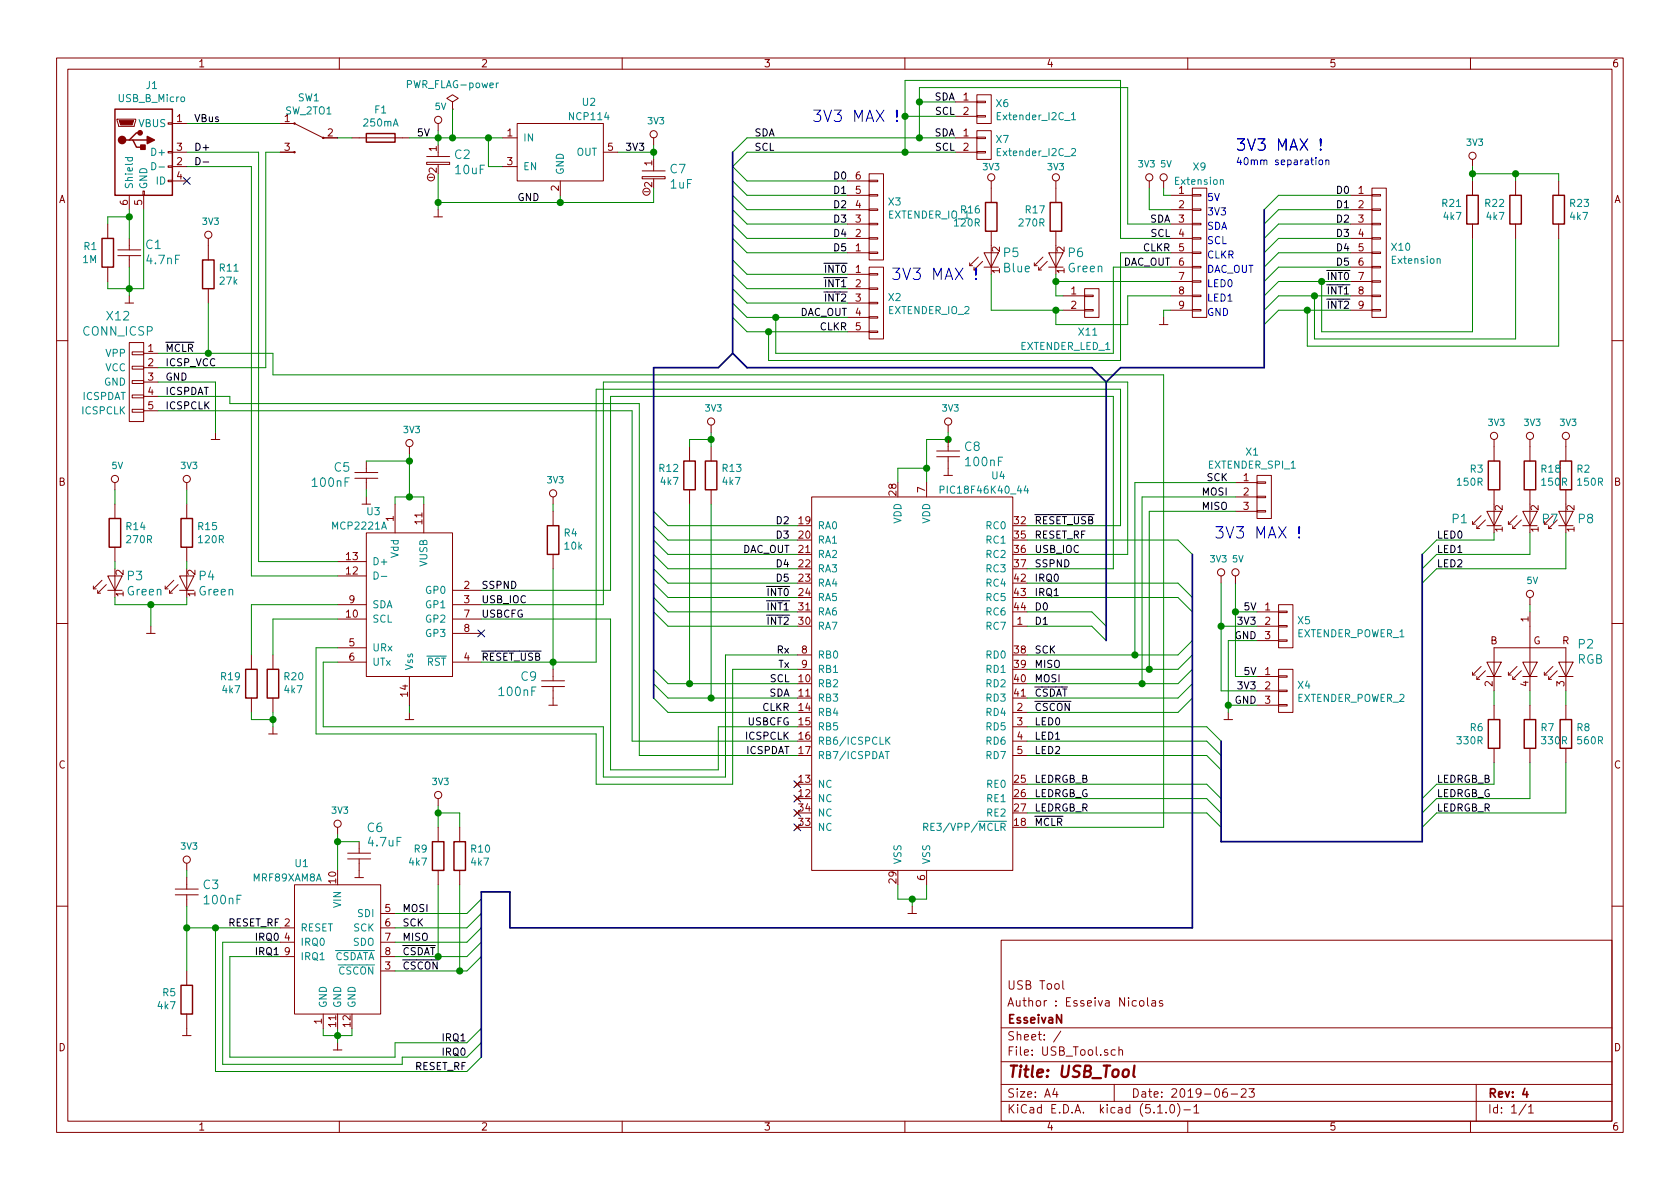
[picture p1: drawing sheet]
<svg xmlns="http://www.w3.org/2000/svg" width="297mm" height="210mm" viewBox="0 0 297 210" stroke-linecap="round" stroke-linejoin="round" font-family="sans-serif">
<g fill="none" stroke="#840000" stroke-width=".18">
<path d="M10 10.3h277v189.9h-277zM12 12.2h273v186.1h-273zM60 10.3v1.9M80 18l1-.6-1-.6-1 .6 1 .6v1.3M80 19.3h.1M110 10.3v1.9M160 10.3v1.9M168.9 18h3.8M172.7 17.9h1.5v.3h-1.5zM172.7 16.8h2.6v5h-2.6zM210 10.3v1.9M260 10.3v1.9"/>
<path d="M19 39.6v2.6M20.7 21.1h3.3v.2l-.3 1h-2.7zM22.9 34.5v2.6M25.3 33.8h.2v.7h-.2zM25.4 34.5v2.6M29.7 31.9h.8v.2h-.8zM29.7 29.3h.8v.3h-.8zM29.7 26.8h.8v.2h-.8zM29.7 21.7h.8v.3h-.8zM30.5 26.9h2.5M30.5 21.8h2.5M30.5 29.5h2.5"/>
<path d="M30.5 32h2.5M49.5 21.8h2.6l5 2.6h2.6M49.5 26.9h2.6M62.2 24.4h10.2M75.4 28.7h4.1v.4h-4.1zM75.4 27.7h4.1M75.8 31.4h.8M76.7 38.3h1.5M77.5 21.8v1.3M77.5 26.9v.8M77.5 37.1v1.2M88.9 24.4h2.5"/>
<path d="M88.9 29.5h2.5M91.4 21.8h15.3v10.2h-15.3zM99.1 32v2.5M106.7 26.9h2.5M113.5 31.2h4.1v.4h-4.1zM113.5 30.2h4.1M113.9 33.9h.8M115.6 24.4v1.2M115.6 29.5v.7M149.9 34.5h3.8M149.9 37.1h3.8M149.9 39.6h3.8"/>
<path d="M149.9 32h3.8M153.7 31.9h1.5v.2h-1.5zM153.7 34.4h1.5v.3h-1.5zM153.7 37h1.5v.2h-1.5zM153.7 39.5h1.5v.2h-1.5zM153.7 30.7h2.5v15.3h-2.5zM168.9 20.6h3.8M168.9 24.4h3.8M168.9 26.9h3.8M172.7 20.4h1.5v.3h-1.5zM172.7 26.8h1.5v.2h-1.5zM172.7 24.3h1.5v.2h-1.5z"/>
<path d="M172.7 23.1h2.6v5.1h-2.6zM175.3 32v3.8M186.7 32v3.8M203.2 32v1.3M205.7 32v1.3M207 34.5h3.8M207 37.1h3.8M207 39.6h3.8M210.8 33.3h2.6v22.8h-2.6zM210.8 39.5h1.5v.2h-1.5zM210.8 37h1.5v.2h-1.5zM210.8 34.4h1.5v.3h-1.5z"/>
<path d="M238.8 34.5h3.8M238.8 37.1h3.8M238.8 39.6h3.8M242.6 33.3h2.5v22.8h-2.5zM242.6 39.5h1.5v.2h-1.5zM242.6 37h1.5v.2h-1.5zM242.6 34.4h1.5v.3h-1.5zM260.3 28.2v1.3M260.3 32v2.5M260.3 39.6v2.6M268 32v2.5M268 39.6v2.6"/>
<path d="M275.6 32v2.5M275.6 39.6v2.6M19 47.2v2.6M20.8 45.2h4.1M20.8 44.2h4.1M22.1 53.6h1.5M22.9 42.2v2M22.9 45.2v2M22.9 52.3v1.3M36.8 42.2v3.8M36.8 51v2.6M149.9 53.6h3.8"/>
<path d="M149.9 48.5h3.8M149.9 51h3.8M149.9 56.1h3.8M149.9 58.7h3.8M149.9 42.2h3.8M149.9 44.7h3.8M153.7 58.5h1.5v.3h-1.5zM153.7 56h1.5v.3h-1.5zM153.7 53.5h1.5v.2h-1.5zM153.7 50.9h1.5v.3h-1.5zM153.7 48.4h1.5v.2h-1.5zM153.7 47.2h2.5v12.7h-2.5z"/>
<path d="M153.7 42h1.5v.3h-1.5zM153.7 44.6h1.5v.2h-1.5zM171.4 46.5v.5h.6M172.2 47.2v.5h.5M173 45.5l-1.6 1.5M173.7 46.2l-1.5 1.5M174 44.7h2.5l-1.2 2.5zM174 47.2h2.5M175.3 40.9v2.5M175.3 44.7v2.5M182.9 46.5v.5h.5M183.6 47.2v.5h.5"/>
<path d="M184.4 45.5l-1.5 1.5M185.2 46.2l-1.6 1.5M185.4 44.7h2.6l-1.3 2.5zM185.4 47.2h2.6M186.7 40.9v2.5M186.7 44.7v2.5M188 52.3h3.8M188 54.9h3.8M191.8 54.7h1.5v.3h-1.5zM191.8 52.2h1.5v.2h-1.5zM191.8 51h2.5v5.1h-2.5zM205 57.4h1.5"/>
<path d="M205.7 56.1v1.3M207 42.2h3.8M207 44.7h3.8M207 47.2h3.8M207 49.8h3.8M207 52.3h3.8M207 54.9h3.8M210.8 54.7h1.5v.3h-1.5zM210.8 52.2h1.5v.2h-1.5zM210.8 49.7h1.5v.2h-1.5zM210.8 47.1h1.5v.3h-1.5zM210.8 44.6h1.5v.2h-1.5z"/>
<path d="M210.8 42h1.5v.3h-1.5zM238.8 42.2h3.8M238.8 44.7h3.8M238.8 47.2h3.8M238.8 49.8h3.8M238.8 52.3h3.8M238.8 54.9h3.8M242.6 54.7h1.5v.3h-1.5zM242.6 52.2h1.5v.2h-1.5zM242.6 49.7h1.5v.2h-1.5zM242.6 47.1h1.5v.3h-1.5zM242.6 44.6h1.5v.2h-1.5z"/>
<path d="M242.6 42h1.5v.3h-1.5zM10 60.2h2M22.9 60.6h2.5v13.9h-2.5zM23.4 72.4h2v.5h-2zM23.4 69.8h2v.6h-2zM23.4 67.3h2v.5h-2zM23.4 64.8h2v.5h-2zM23.4 62.2h2v.5h-2zM25.4 62.5h2.5M25.4 65h2.5M25.4 67.6h2.5M25.4 70.1h2.5"/>
<path d="M25.4 72.6h2.5M37.3 77.7h1.6M38.1 76.4v1.3M72.4 79v1.3M121.9 79v2.5M125.7 75.2v1.2M125.7 79v2.5M165.6 79.8h4.1M167.6 75.2v1.2M167.6 77.7v2.1M264.2 77.7v3.8M270.5 77.7v3.8"/>
<path d="M276.9 77.7v3.8M285 60.2h2M20.3 85.3v1.3M20.3 89.1v2.6M20.3 96.8v2.5M33 85.3v1.3M33 89.1v2.6M33 96.8v2.5M59.7 99.3h5.1M62.7 84.6h4.1M62.7 83.6h4.1M64 89.1h1.5"/>
<path d="M64.8 94.2h15.2v25.4h-15.2zM64.8 81.5v2.1M64.8 84.6v2M64.8 87.9v1.2M69.8 89.1v5.1M74.9 89.1v5.1M97.8 87.9v1.2M97.8 90.4v2.6M97.8 98v2.6M121.9 86.6v2.5M125.7 86.6v2.5M143.5 87.9h35.6v66h-35.6z"/>
<path d="M163.8 85.3v2.6M165.6 80.8h4.1M166.9 84.1h1.5M167.6 80.8v3.3M218.4 85.3h3.8M218.4 87.9h3.8M218.4 90.4h3.8M222.2 90.3h1.6v.2h-1.6zM222.2 87.8h1.6v.2h-1.6zM222.2 85.2h1.6v.3h-1.6zM222.2 84.1h2.6v7.6h-2.6zM260.3 92.2v.5h.6"/>
<path d="M261.1 93v.5h.5M261.9 91.2l-1.6 1.5M262.6 91.9l-1.5 1.6M262.9 90.4h2.5l-1.2 2.6zM262.9 93h2.5M264.2 86.6v2.5M264.2 90.4v2.6M266.7 92.2v.5h.5M267.5 93v.5h.5M268.2 91.2l-1.5 1.5M269 91.9l-1.5 1.6M269.2 90.4h2.6l-1.3 2.6z"/>
<path d="M269.2 93h2.6M270.5 86.6v2.5M270.5 90.4v2.6M273.8 93v.5h.5M275.3 91.9l-1.5 1.6M275.6 90.4h2.5l-1.2 2.6zM275.6 93h2.5M276.9 86.6v2.5M276.9 90.4v2.6M10 110.3h2M16.5 103.6v.5h.5M17.3 104.4v.5h.5"/>
<path d="M18 102.6l-1.5 1.5M18.8 103.4l-1.5 1.5M19 101.8h2.6l-1.3 2.6zM19 104.4h2.6M20.3 101.8v2.6M25.9 112h1.5M26.7 110.7v1.3M29.2 103.6v.5h.5M30 104.4v.5h.5M30.7 102.6l-1.5 1.5M31.5 103.4l-1.5 1.5M31.7 101.8h2.6l-1.3 2.6z"/>
<path d="M31.7 104.4h2.6M33 101.8v2.6M44.4 115.8v2.6M48.3 115.8v2.6M59.7 114.5h5.1M59.7 109.5h5.1M59.7 101.8h5.1M59.7 106.9h5.1M59.7 117.1h5.1M72.4 119.6v5.1M80 104.4h5.1M80 112h5.1"/>
<path d="M80 109.5h5.1M80 106.9h5.1M80 117.1h5.1M97.8 118.4v2M141 115.8h2.5M141 118.4h2.5M179.1 110.7h2.5M215.9 101.8v1.3M218.4 101.8v1.3M222.2 119.6h3.9M222.2 108.2h3.9M222.2 110.7h3.9"/>
<path d="M222.2 113.3h3.9M226.1 113.2h1.5v.2h-1.5zM226.1 110.6h1.5v.3h-1.5zM226.1 108.1h1.5v.2h-1.5zM226.1 106.9h2.5v7.6h-2.5zM226.1 119.5h1.5v.3h-1.5zM226.1 118.4h2.5v7.6h-2.5zM260.3 118.9v.5h.6M261.1 119.6v.5h.5M261.9 117.9l-1.6 1.5M262.6 118.6l-1.5 1.5M262.9 117.1h2.5l-1.2 2.5z"/>
<path d="M262.9 119.6h2.5M266.7 118.9v.5h.5M267.5 119.6v.5h.5M268.2 117.9l-1.5 1.5M269 118.6l-1.5 1.5M269.2 117.1h2.6l-1.3 2.5zM269.2 119.6h2.6M270.5 105.7v1.2M270.5 108.2v14M273 118.9v.5h.6M273.8 119.6v.5h.5M274.6 117.9l-1.6 1.5"/>
<path d="M275.3 118.6l-1.5 1.5M275.6 117.1h2.5l-1.2 2.5zM275.6 119.6h2.5M285 110.3h2M44.4 123.4v2.6M47.5 129.8h1.5M48.3 123.4v2.6M48.3 128.5v1.3M71.6 127.2h1.6M72.4 126v1.2M95.8 120.4h4M95.8 121.4h4"/>
<path d="M97 124.7h1.6M97.8 121.4v3.3M140.6 138.3l.8 .8M141.4 138.3l-.8 .8M179.1 126h2.5M179.1 128.5h2.5M179.1 131.1h2.5M179.1 133.6h2.5M216.4 127.2h1.5M217.2 126v1.2M222.2 122.2h3.9M222.2 124.7h3.9"/>
<path d="M226.1 124.6h1.5v.2h-1.5zM226.1 122h1.5v.3h-1.5zM264.2 122.2v-7.7h12.7v7.7M264.2 124.7v2.5M264.2 132.3v2.6M270.5 124.7v2.5M270.5 132.3v2.6M276.9 124.7v2.5M276.9 132.3v2.6M31 157.2h4.1M31 158.2h4.1M33 152.6v1.3"/>
<path d="M33 155.2v2M33 158.2v2.1M52.1 156.5h15.2v22.8h-15.2zM59.7 146.3v1.3M61.5 150.9h4M61.5 151.9h4M62.7 155.2h1.6M63.5 148.8v2.1M63.5 151.9v3.3M77.5 141.2v1.3M77.5 146.3v2.5M77.5 153.9v2.6"/>
<path d="M81.3 146.3v2.5M81.3 153.9v2.6M140.6 140.8l.8 .8M140.6 145.9l.8 .8M140.6 143.4l.8 .7M141.4 140.8l-.8 .8M141.4 145.9l-.8 .8M141.4 143.4l-.8 .7M163.8 153.9v2.6M10 160.2h2M33 171.7v2.5M33 179.3v3.8"/>
<path d="M49.5 164.1h2.6M49.5 166.6h2.6M49.5 169.2h2.6M57.1 179.3v2.6M67.3 161.5h2.5M67.3 164.1h2.5M67.3 171.7h2.5M67.3 166.6h2.5M67.3 169.2h2.5M160.5 161.5h1.6M161.3 160.3v1.2M177 166.3h108v32h-108z"/>
<path d="M187.9 173.4v1.3l.2 .2M201.5 177.1l.3-.2 .4 .2v.7l-.2 .1-.5-.1zM202.9 176.4v1.3l.2 .2M203.7 177h.6v.9M204.3 177.3l-.5 .1-.2 .2 .2 .3 .5-.1M205.5 177l-.3-.1-.2 .2 .1 .3 .4 .1v.3h-.5M285 160.2h2M32.3 183.1h1.5M58.9 185.7h1.6M59.7 184.4v1.3M60 198.3v1.9M110 198.3v1.9"/>
<path d="M160 198.3v1.9M177 194.8h108M177 191.8h108M177 187.8h108M177 181.8h108M186.5 192.5l-.4 1h1M186.8 193v1M187.6 182.3l-1.3 2M197 191.8v3M197.2 185.7l-.4-.1-.3 .3v.6l.3 .1 .4-.1M197.8 185.7l.2-.1 .4 .1 .1 .9M197.8 185.1v1.5"/>
<path d="M204.7 196.8h.8M206.2 196.7v.1M207 195.4l.3-.1a.94 .94 0 0 1 0 1.5 .82 .82 0 0 1-.3-1.4zM208.2 195.1a1.71 1.71 0 0 1 0 2.3M209.3 196.3h1.2M210 198.3v1.9M211.1 195.8l.4-.5v1.5M211.1 196.8h.9M216.9 192.5a.62 .62 0 0 0-.7 .7l.1 .7 .2 .1 .5-.1v-.5l-.1-.2-.4-.1-.3 .3M217.7 193.5h1.1M219.5 192.7l.2-.2h.3l.3 .2v.3v.2l-.9 .8h.9M220.8 192.5h1l-.5 .6 .4 .1v.7l-.2 .1-.7-.1"/>
<path d="M260 198.3v1.9M261 191.8v6.5M269.8 195.2l-1.2 2M270.3 195.8l.4-.5v1.5M270.3 196.8h.8"/>
<circle cx="76.2" cy="31.4" r=".63"/>
<circle cx="77.5" cy="21.2" r=".63"/>
<circle cx="114.3" cy="33.9" r=".63"/>
<circle cx="115.6" cy="23.7" r=".63"/>
<circle cx="175.3" cy="31.4" r=".63"/>
<circle cx="186.7" cy="31.4" r=".63"/>
<circle cx="203.2" cy="31.4" r=".63"/>
<circle cx="205.7" cy="31.4" r=".63"/>
<circle cx="260.3" cy="27.6" r=".63"/>
<circle cx="36.8" cy="41.5" r=".63"/>
<circle cx="72.4" cy="78.4" r=".63"/>
<circle cx="125.7" cy="74.5" r=".63"/>
<circle cx="167.6" cy="74.5" r=".63"/>
<circle cx="264.2" cy="77.1" r=".63"/>
<circle cx="270.5" cy="77.1" r=".63"/>
<circle cx="276.9" cy="77.1" r=".63"/>
<circle cx="20.3" cy="84.7" r=".63"/>
<circle cx="33" cy="84.7" r=".63"/>
<circle cx="97.8" cy="87.2" r=".63"/>
<circle cx="215.9" cy="101.2" r=".63"/>
<circle cx="218.4" cy="101.2" r=".63"/>
<circle cx="270.5" cy="105" r=".63"/>
<circle cx="33" cy="152" r=".63"/>
<circle cx="59.7" cy="145.7" r=".63"/>
<circle cx="77.5" cy="140.6" r=".63"/>
</g>
<path d="M269.6 192.5l-.4 1h1M270 193v1" fill="none" stroke="#840000" stroke-width=".3"/>
<path d="M200.6 188.4l-.2 1.8 .2 .2" fill="none" stroke="#840000" stroke-width=".41"/>
<path d="M32.4 31.4l1.2 1.2M33.6 31.4l-1.2 1.2M84.5 111.4l1.2 1.2M85.7 111.4l-1.2 1.2M140.4 138.1l1.2 1.2M141.6 138.1l-1.2 1.2M140.4 143.1l1.2 1.3M140.4 145.7l1.2 1.2M140.4 140.6l1.2 1.2M141.6 143.1l-1.2 1.3M141.6 145.7l-1.2 1.2M141.6 140.6l-1.2 1.2" fill="none" stroke="#000084" stroke-width=".18"/>
<g fill="none" stroke="#840000" stroke-width=".25">
<path d="M20.3 19.3h10.2v15.2h-10.2zM22.9 24.8h.6l.6 1.2h1.3M23.5 24.8h2.5M24.8 23.5h-.7l-1.2 1.3h-.7M64.8 23.6h5v1.5h-5zM174.2 35.8h2.1v5.1h-2.1zM185.7 35.8h2v5.1h-2zM259.3 34.5h2.1v5.1h-2.1zM267 34.5h2v5.1h-2zM274.6 34.5h2v5.1h-2zM18 42.2h2.1v5h-2.1zM35.8 46h2v5h-2z"/>
<path d="M19.3 91.7h2v5.1h-2zM32 91.7h2v5.1h-2zM96.8 93h2v5h-2zM120.9 81.5h2v5.1h-2zM124.7 81.5h2v5.1h-2zM263.1 81.5h2.1v5.1h-2.1zM269.5 81.5h2v5.1h-2zM275.8 81.5h2.1v5.1h-2.1zM43.4 118.4h2.1v5h-2.1zM47.2 118.4h2.1v5h-2.1zM263.1 127.2h2.1v5.1h-2.1zM269.5 127.2h2v5.1h-2z"/>
<path d="M275.8 127.2h2.1v5.1h-2.1zM76.5 148.8h2v5.1h-2zM80.3 148.8h2v5.1h-2zM32 174.2h2v5.1h-2z"/>
</g>
<path d="M34.6 27.9a.64 .64 0 0 1 .8 .6 .64 .64 0 0 1-.8 .6zM35.9 28.6h1" fill="none" stroke="#000" stroke-width=".18"/>
<g fill="none" stroke="#008400" stroke-width=".18">
<path d="M80 19.3v5.1M162.6 18h6.3M22.9 38.3h-3.9v1.3M22.9 37.1v5.1M25.4 37.1v13.9h-6.4v-1.2M33 29.5h11.4v72.3h15.3M33 26.9h12.7v72.4h14M33 21.8h16.5M49.5 26.9h-2.5v38.1h-19.1M59.7 24.4h2.5M72.4 24.4h16.5M77.5 23.1v2.5"/>
<path d="M77.5 30.7v6.4M86.4 24.4v5.1h2.5M99.1 34.5v1.3M109.2 26.9h6.4M115.6 25.6v2.6M115.6 33.3v2.5h-38.1M129.5 39.6l2.6 2.6h17.8M129.5 32l2.6 2.5h17.8M129.5 34.5l2.6 2.6h17.8M129.5 37.1l2.6 2.5h17.8M160 26.9v-12.7h38.1v28h8.9M160 20.6h8.9"/>
<path d="M162.6 24.4v-8.9h36.8v24.1h7.6M168.9 24.4h-36.8l-2.6 2.5M168.9 26.9h-36.8l-2.6 2.6 2.6 2.5h17.8M203.2 33.3v3.8h3.8M205.7 33.3v1.2h1.3M238.8 34.5h-12.7l-2.6 2.6M238.8 37.1h-12.7l-2.6 2.5M238.8 39.6h-12.7l-2.6 2.6M260.3 29.5v2.5M260.3 30.7h15.3v1.3M268 30.7v1.3M22.9 47.2v5.1"/>
<path d="M36.8 53.6v8.9M129.5 48.5l2.6 2.5h17.8M129.5 56.1l2.6 2.6h17.8M129.5 53.6l2.6 2.5h17.8M129.5 51l2.6 2.6h17.8M129.5 46l2.6 2.5h17.8M129.5 42.2l2.6 2.5h17.8M175.3 48.5v6.4h12.7M186.7 49.8h20.3M186.7 48.5v3.8h1.3M207 54.9h-1.3v1.2M207 52.3h-7.6v5.1h-12.7v-2.5"/>
<path d="M207 44.7h-8.9v19h-62.2v-5M207 47.2h-10.2v15.3h-59.6v-6.4M238.8 42.2h-12.7l-2.6 2.5M238.8 44.7h-12.7l-2.6 2.5M238.8 47.2h-12.7l-2.6 2.6M238.8 49.8h-12.7l-2.6 2.5M238.8 52.3h-12.7l-2.6 2.6M238.8 54.9h-12.7l-2.6 2.5M260.3 42.2v16.5h-26.6v-8.9M268 42.2v17.7h-35.6v-7.6M275.6 42.2v19h-44.5v-6.3M27.9 67.6h10.2v8.8"/>
<path d="M27.9 62.5h20.4v3.8h157.4v80h-24.1M27.9 70.1h12.7v1.3h72.4v62.2h28M27.9 72.6h83.9v58.5h29.2M125.7 77.7h-3.8v1.3M125.7 76.4v2.6M167.6 76.4v1.3h-3.8v7.6M20.3 86.6v2.5M20.3 99.3v1.3M33 86.6v2.5M33 99.3v1.3M64.8 86.6v1.3M64.8 81.5h7.6"/>
<path d="M69.8 89.1v-1.2h5.1v1.2M72.4 80.3v7.6M97.8 89.1v1.3M115.6 98l2.5 2.6h22.9M115.6 93l2.5 2.5h22.9M115.6 95.5l2.5 2.5h22.9M115.6 90.4l2.5 2.6h22.9M121.9 89.1v31.8M125.7 89.1v34.3M163.8 82.8h-5.1v2.5M181.6 98h17.8v-30.4h-92.7v39.3h-21.6M181.6 93h16.5v-24.2h-92.7v48.3h-20.3"/>
<path d="M181.6 95.5h26.7l2.5 2.5M218.4 87.9h-16.5v33M218.4 85.3h-17.7v30.5M218.4 90.4h-15.2v28M264.2 94.2v1.3h-10.2l-2.5 2.5M270.5 94.2v3.8h-16.5l-2.5 2.6M276.9 94.2v6.4h-22.9l-2.5 2.5M20.3 105.7v1.2h12.7v-1.2M26.7 106.9v3.8M59.7 106.9h-15.3v8.9M59.7 114.5h-3.8v15.3h49.5v8.9h24.1v-20.3h11.5M59.7 109.5h-11.4v6.3"/>
<path d="M85.1 109.5h22.8v26.6h19.1v-7.6h14M97.8 100.6v17.8M115.6 108.2l2.5 2.5h22.9M115.6 105.7l2.5 2.5h22.9M115.6 100.6l2.5 2.5h22.9M115.6 103.1l2.5 2.6h22.9M115.6 118.4l2.5 2.5h22.9M141 115.8h-12.7v21.6h-21.6v-8.9h-49.6v-11.4h2.6M181.6 110.7h11.4l2.6 2.6M181.6 108.2h11.4l2.6 2.5M181.6 100.6h15.2v-30.5h-88.9v34.3h-22.8M181.6 103.1h26.7l2.5 2.6"/>
<path d="M181.6 105.7h26.7l2.5 2.5M210.8 113.3l-2.5 2.5h-26.7M210.8 118.4l-2.5 2.5h-26.7M210.8 115.8l-2.5 2.6h-26.7M215.9 103.1v19.1h6.3M215.9 110.7h6.3M218.4 103.1v16.5h3.8M218.4 108.2h3.8M222.2 113.3h-5v12.7M270.5 106.9v1.3M44.4 126v1.2h3.9M48.3 126v2.5"/>
<path d="M72.4 124.7v1.3M115.6 123.4l2.5 2.6h22.9M115.6 120.9l2.5 2.5h22.9M181.6 128.5h31.8l2.5 2.6M181.6 131.1h31.8l2.5 2.5M181.6 133.6h31.8l2.5 2.5M181.6 138.7h31.8l2.5 2.5M210.8 123.4l-2.5 2.6h-26.7M210.8 120.9l-2.5 2.5h-26.7M217.2 124.7h5M264.2 122.2v2.5M264.2 134.9v3.8h-10.2l-2.5 2.5"/>
<path d="M270.5 122.2v2.5M270.5 134.9v6.3h-16.5l-2.5 2.6M276.9 134.9v8.9h-22.9l-2.5 2.5M276.9 122.2v2.5M33 153.9v1.3M59.7 147.6v6.3M59.7 148.8h3.8M77.5 142.5v3.8M77.5 156.5v12.7M77.5 143.8h3.8v2.5M81.3 156.5v15.2M85.1 159l-2.6 2.5h-12.7"/>
<path d="M158.7 156.5v2.5h5.1v-2.5M161.3 159v1.3M181.6 143.8h31.8l2.5 2.5M181.6 141.2h31.8l2.5 2.6M33 160.3v11.4M33 164.1h16.5M38.1 164.1v25.4h44.4l2.6-2.6M49.5 169.2h-8.9v17.7h29.2v-2.5h12.7l2.6-2.5M49.5 166.6h-10.1v21.6h31.7v-1.3h11.4l2.6-2.5M85.1 169.2l-2.6 2.5h-12.7M85.1 166.6l-2.6 2.6h-12.7M85.1 164.1l-2.6 2.5h-12.7"/>
<path d="M85.1 161.5l-2.6 2.6h-12.7M57.1 181.9v1.2h5.1v-1.2M59.7 181.9v2.5"/>
</g>
<g fill="#008400" stroke="#008400" stroke-width=".25">
<circle cx="161.3" cy="159" r=".51"/>
<circle cx="163.8" cy="82.8" r=".51"/>
<circle cx="167.6" cy="77.7" r=".51"/>
<circle cx="59.7" cy="183.1" r=".51"/>
<circle cx="59.7" cy="148.8" r=".51"/>
<circle cx="77.5" cy="143.8" r=".51"/>
<circle cx="86.4" cy="24.4" r=".51"/>
<circle cx="115.6" cy="26.9" r=".51"/>
<circle cx="99.1" cy="35.8" r=".51"/>
<circle cx="77.5" cy="35.8" r=".51"/>
<circle cx="77.5" cy="24.4" r=".51"/>
<circle cx="80" cy="24.4" r=".51"/>
<circle cx="125.7" cy="77.7" r=".51"/>
<circle cx="162.6" cy="24.4" r=".51"/>
<circle cx="160" cy="26.9" r=".51"/>
<circle cx="215.9" cy="110.7" r=".51"/>
<circle cx="217.2" cy="124.7" r=".51"/>
<circle cx="26.7" cy="106.9" r=".51"/>
<circle cx="218.4" cy="108.2" r=".51"/>
<circle cx="72.4" cy="87.9" r=".51"/>
<circle cx="72.4" cy="81.5" r=".51"/>
<circle cx="22.9" cy="38.3" r=".51"/>
<circle cx="22.9" cy="51" r=".51"/>
<circle cx="97.8" cy="117.1" r=".51"/>
<circle cx="33" cy="164.1" r=".51"/>
<circle cx="77.5" cy="169.2" r=".51"/>
<circle cx="81.3" cy="171.7" r=".51"/>
<circle cx="38.1" cy="164.1" r=".51"/>
<circle cx="121.9" cy="120.9" r=".51"/>
<circle cx="125.7" cy="123.4" r=".51"/>
<circle cx="162.6" cy="18" r=".51"/>
<circle cx="160" cy="20.6" r=".51"/>
<circle cx="36.8" cy="62.5" r=".51"/>
<circle cx="135.9" cy="58.7" r=".51"/>
<circle cx="137.2" cy="56.1" r=".51"/>
<circle cx="200.7" cy="115.8" r=".51"/>
<circle cx="201.9" cy="120.9" r=".51"/>
<circle cx="203.2" cy="118.4" r=".51"/>
<circle cx="48.3" cy="127.2" r=".51"/>
<circle cx="186.7" cy="49.8" r=".51"/>
<circle cx="186.7" cy="54.9" r=".51"/>
<circle cx="233.7" cy="49.8" r=".51"/>
<circle cx="232.4" cy="52.3" r=".51"/>
<circle cx="231.1" cy="54.9" r=".51"/>
<circle cx="260.3" cy="30.7" r=".51"/>
<circle cx="268" cy="30.7" r=".51"/>
</g>
<g fill="none" stroke="#008484" stroke-width=".18">
<path d="M88.1 14.7l-.3 .2M22.1 27.9h1.3M22.6 27.9v.3l.2 .3 .6-.1v-.5M26.8 28.7a.64 .64 0 0 1 .8 .7 .64 .64 0 0 1-.8 .6zM28.1 29.5h1M189.5 20.3l.3-.4v1.3M189.5 26.4l.4-.1 .3 .3-.1 .2-.7 .7h.8M189.5 21.2h.7M215.8 31.9l.2-.1h.3v.8M254.1 45.9l.2-.2 .3 .1v.8M166.2 86.6l.7-.1v-.4l-.2-.2h-.5v1.3M181.4 85.9l-.3 .9h.8"/>
<path d="M181.7 86.4v.8M66.1 101.1a.64 .64 0 0 1 .8 .7 .64 .64 0 0 1-.8 .6zM67.4 101.9h1M156.5 132.9h.7M156.8 130.9l.6 .7M156.9 132.9v1.3M157.4 130.3l-.8 .8M163.3 146.2l.7-.1v-.4l-.7-.1v1.3M163.6 146.2l.5 .7"/>
</g>
<g fill="#840000" stroke="#840000" stroke-width=".18">
<path d="M21.1 21.3h2.5l-.2 .8h-2.1z"/>
<circle cx="52.1" cy="26.9" r=".13"/>
<circle cx="52.1" cy="21.8" r=".13"/>
<circle cx="57.1" cy="24.4" r=".13"/>
</g>
<g fill="none" stroke="#0000c2" stroke-width=".18">
<path d="M158.6 19.5v1.2l.1-1.1-.1-.1-.1 .1 .1 1.1M158.6 21.3l.1 .1-.1 .1-.1-.1 .1-.1v.2M232.7 27.9v.1M232.7 28.3v.8M233.2 28.4l.3-.1h.3l.1 .2-.1 .6h-.3l-.3-.1zM233.5 26.4l.1 .1-.1 .1-.1-.1 .1-.1v.2M233.5 24.6v1.2l.1-1.1-.1-.1-.1 .1 .1 1.1M234.4 28.4l.2-.1h.3v.8M234.4 28.3v.8M172.5 49.2l.1 .1-.1 .1-.1-.1 .1-.1v.2M172.5 47.4v1.3l.1-1.2-.1-.1-.1 .1 .1 1.2M229.7 94.9l.1 .1-.1 .1-.1-.1 .1-.1v.2"/>
<path d="M229.7 93.1v1.3l.1-1.2-.1-.1-.1 .1 .1 1.2"/>
</g>
<g fill="#840000" stroke="#840000" stroke-width=".25">
<path d="M24.9 25.6h.8v.8h-.8z"/>
<path d="M26 24.1l1.3 .7-1.3 .6z"/>
<circle cx="21.6" cy="24.8" r=".63"/>
<circle cx="24.8" cy="23.5" r=".38"/>
</g>
<path d="M129.5 26.9v35.6M223.5 37.1v27.9h-25.4l-2.5 2.6M129.5 62.5l-2.5 2.5h-11.4v58.4M129.5 62.5l2.6 2.5h60.9l2.6 2.6M195.6 67.6v45.7M210.8 98v66.1h-120.6v-6.4h-5.1v29.2M251.5 98v50.8h-35.6v-17.7" fill="none" stroke="#000084" stroke-width=".3"/>
<g font-size="2.8" fill="#0000c2">
<text x="143.5" y="21.6">3V3 MAX !</text>
<text x="218.4" y="26.7">3V3 MAX !</text>
<text x="157.5" y="49.5">3V3 MAX !</text>
<text x="214.6" y="95.2">3V3 MAX !</text>
</g>
<text font-size="2.8" fill="#840000" x="178" y="190.5">Title: USB_Tool</text>
<g font-size="2.1" fill="#008484">
<text x="80.4" y="28.1">C2</text>
<text x="80.6" y="30.8">10uF</text>
<text x="118.5" y="30.7">C7</text>
<text x="118.6" y="33.3">1uF</text>
<text x="25.8" y="44">C1</text>
<text x="26.1" y="46.7">4.7nF</text>
<text x="177.5" y="45.5">P5</text>
<text x="188.9" y="45.5">P6</text>
<text x="177.5" y="48.2">Blue</text>
<text x="188.9" y="48.2">Green</text>
<text x="14.7" y="59.4">CONN_ICSP</text>
<text x="19" y="56.7">X12</text>
<text x="59.1" y="83.4">C5</text>
<text x="170.6" y="79.8">C8</text>
<text x="170.9" y="82.4">100nF</text>
<text x="55.4" y="86.1">100nF</text>
<text x="256.8" y="92.5">P1</text>
<text x="272.7" y="92.5">P7</text>
<text x="279.1" y="92.5">P8</text>
<text x="22.5" y="105.3">Green</text>
<text x="22.6" y="102.6">P3</text>
<text x="35.2" y="105.3">Green</text>
<text x="35.3" y="102.6">P4</text>
<text x="278.8" y="117.4">RGB</text>
<text x="279.1" y="114.7">P2</text>
<text x="88.4" y="123.1">100nF</text>
<text x="92.2" y="120.4">C9</text>
<text x="65" y="147.1">C6</text>
<text x="65.2" y="149.7">4.7uF</text>
<text x="36" y="157.2">C3</text>
<text x="36.3" y="159.9">100nF</text>
</g>
<g font-size="2.1" fill="#840000">
<text x="178" y="178">Author : Esseiva Nicolas</text>
<text x="178" y="175">USB Tool</text>
<text x="178" y="184">Sheet: /</text>
<text x="178" y="181">EsseivaN</text>
<text x="178" y="186.7">File: USB_Tool.sch</text>
<text x="178" y="196.9">KiCad E.D.A. kicad (5.1.0)-1</text>
<text x="178" y="194.1">Size: A4</text>
<text x="200" y="194.1">Date: 2019-06-23</text>
<text x="263" y="194.1">Rev: 4</text>
<text x="263" y="196.9">Id: 1/1</text>
</g>
<g font-size="1.8" fill="#840000">
<text x="35" y="11.9">1</text>
<text x="85" y="11.9">2</text>
<text x="135" y="11.9">3</text>
<text x="185" y="11.9">4</text>
<text x="235" y="11.9">5</text>
<text x="285" y="11.9">6</text>
<text x="170.3" y="17.8">1</text>
<text x="31.3" y="21.6">1</text>
<text x="50.3" y="21.6">1</text>
<text x="170.3" y="20.3">2</text>
<text x="31.3" y="29.2">2</text>
<text x="31.3" y="26.7">3</text>
<text x="50.3" y="26.7">3</text>
<text x="57.9" y="24.1">2</text>
<text x="77.2" y="26.8" transform="rotate(-90 77.2 26.8)">1</text>
<text x="89.7" y="24.1">1</text>
<text x="89.7" y="29.2">3</text>
<text x="107.5" y="26.7">5</text>
<text x="115.3" y="29.3" transform="rotate(-90 115.3 29.3)">1</text>
<text x="170.3" y="24.1">1</text>
<text x="170.3" y="26.7">2</text>
<text x="10.4" y="35.9">A</text>
<text x="31.3" y="31.7">4</text>
<text x="77.2" y="30.6" transform="rotate(-90 77.2 30.6)">2</text>
<text x="98.8" y="33.8" transform="rotate(-90 98.8 33.8)">2</text>
<text x="115.3" y="33.1" transform="rotate(-90 115.3 33.1)">2</text>
<text x="151.3" y="34.3">5</text>
<text x="151.3" y="31.7">6</text>
<text x="208.4" y="34.3">1</text>
<text x="240.2" y="34.3">1</text>
<text x="285.4" y="35.9">A</text>
<text x="22.6" y="36.3" transform="rotate(-90 22.6 36.3)">6</text>
<text x="25.1" y="36.3" transform="rotate(-90 25.1 36.3)">5</text>
<text x="151.3" y="41.9">2</text>
<text x="151.3" y="39.4">3</text>
<text x="151.3" y="36.8">4</text>
<text x="208.4" y="36.8">2</text>
<text x="208.4" y="39.4">3</text>
<text x="208.4" y="41.9">4</text>
<text x="240.2" y="36.8">2</text>
<text x="240.2" y="39.4">3</text>
<text x="240.2" y="41.9">4</text>
<text x="151.3" y="44.4">1</text>
<text x="176.8" y="44.5" transform="rotate(-90 176.8 44.5)">2</text>
<text x="188.2" y="44.5" transform="rotate(-90 188.2 44.5)">2</text>
<text x="208.4" y="44.4">5</text>
<text x="208.4" y="47">6</text>
<text x="240.2" y="44.4">5</text>
<text x="240.2" y="47">6</text>
<text x="151.3" y="48.3">1</text>
<text x="151.3" y="50.8">2</text>
<text x="151.3" y="53.3">3</text>
<text x="176.8" y="48.4" transform="rotate(-90 176.8 48.4)">1</text>
<text x="188.2" y="48.4" transform="rotate(-90 188.2 48.4)">1</text>
<text x="189.4" y="52.1">1</text>
<text x="208.4" y="49.5">7</text>
<text x="208.4" y="52.1">8</text>
<text x="240.2" y="49.5">7</text>
<text x="240.2" y="52.1">8</text>
<text x="151.3" y="55.9">4</text>
<text x="151.3" y="58.4">5</text>
<text x="189.4" y="54.6">2</text>
<text x="208.4" y="54.6">9</text>
<text x="240.2" y="54.6">9</text>
<text x="26.2" y="62.2">1</text>
<text x="26.2" y="64.8">2</text>
<text x="26.2" y="67.3">3</text>
<text x="26.2" y="69.8">4</text>
<text x="26.2" y="72.4">5</text>
<text x="10.4" y="85.9">B</text>
<text x="158.5" y="87.6" transform="rotate(-90 158.5 87.6)">28</text>
<text x="163.6" y="87.1" transform="rotate(-90 163.6 87.1)">7</text>
<text x="219.9" y="85.1">1</text>
<text x="219.9" y="87.6">2</text>
<text x="285.4" y="85.9">B</text>
<text x="69.6" y="92.2" transform="rotate(-90 69.6 92.2)">1</text>
<text x="74.7" y="92.7" transform="rotate(-90 74.7 92.7)">11</text>
<text x="141.3" y="92.7">19</text>
<text x="141.3" y="95.2">20</text>
<text x="179.4" y="92.7">32</text>
<text x="179.4" y="95.2">35</text>
<text x="219.9" y="90.2">3</text>
<text x="265.7" y="94.1" transform="rotate(-90 265.7 94.1)">1</text>
<text x="265.7" y="90.3" transform="rotate(-90 265.7 90.3)">2</text>
<text x="272" y="94.1" transform="rotate(-90 272 94.1)">1</text>
<text x="272" y="90.3" transform="rotate(-90 272 90.3)">2</text>
<text x="278.4" y="94.1" transform="rotate(-90 278.4 94.1)">1</text>
<text x="278.4" y="90.3" transform="rotate(-90 278.4 90.3)">2</text>
<text x="21.8" y="101.7" transform="rotate(-90 21.8 101.7)">2</text>
<text x="34.5" y="101.7" transform="rotate(-90 34.5 101.7)">2</text>
<text x="61.3" y="101.6">12</text>
<text x="61.3" y="99.1">13</text>
<text x="141.3" y="97.8">21</text>
<text x="141.3" y="100.3">22</text>
<text x="179.4" y="97.8">36</text>
<text x="179.4" y="100.3">37</text>
<text x="21.8" y="105.5" transform="rotate(-90 21.8 105.5)">1</text>
<text x="34.5" y="105.5" transform="rotate(-90 34.5 105.5)">1</text>
<text x="61.7" y="106.7">9</text>
<text x="82.1" y="104.1">2</text>
<text x="82.1" y="106.7">3</text>
<text x="141.3" y="102.9">23</text>
<text x="141.3" y="105.4">24</text>
<text x="141.3" y="107.9">31</text>
<text x="179.4" y="102.9">42</text>
<text x="179.4" y="105.4">43</text>
<text x="179.4" y="107.9">44</text>
<text x="223.7" y="107.9">1</text>
<text x="61.3" y="109.2">10</text>
<text x="82.1" y="109.2">7</text>
<text x="82.1" y="111.8">8</text>
<text x="141.3" y="110.5">30</text>
<text x="179.9" y="110.5">1</text>
<text x="223.7" y="110.5">2</text>
<text x="223.7" y="113">3</text>
<text x="263.5" y="113.9">B</text>
<text x="270.3" y="110" transform="rotate(-90 270.3 110)">1</text>
<text x="271.1" y="113.9">G</text>
<text x="276.2" y="113.9">R</text>
<text x="61.7" y="114.3">5</text>
<text x="61.7" y="116.8">6</text>
<text x="82.1" y="116.8">4</text>
<text x="141.8" y="115.6">8</text>
<text x="141.8" y="118.1">9</text>
<text x="179.4" y="115.6">38</text>
<text x="179.4" y="118.1">39</text>
<text x="223.7" y="119.4">1</text>
<text x="72.1" y="123.1" transform="rotate(-90 72.1 123.1)">14</text>
<text x="141.3" y="120.6">10</text>
<text x="141.3" y="123.2">11</text>
<text x="141.3" y="125.7">14</text>
<text x="179.4" y="120.6">40</text>
<text x="179.4" y="123.2">41</text>
<text x="179.9" y="125.7">2</text>
<text x="223.7" y="121.9">2</text>
<text x="223.7" y="124.5">3</text>
<text x="263.9" y="121.4" transform="rotate(-90 263.9 121.4)">2</text>
<text x="270.3" y="121.4" transform="rotate(-90 270.3 121.4)">4</text>
<text x="276.6" y="121.4" transform="rotate(-90 276.6 121.4)">3</text>
<text x="141.3" y="128.3">15</text>
<text x="141.3" y="130.8">16</text>
<text x="179.9" y="128.3">3</text>
<text x="179.9" y="130.8">4</text>
<text x="10.4" y="135.9">C</text>
<text x="141.3" y="133.3">17</text>
<text x="179.9" y="133.3">5</text>
<text x="285.4" y="135.9">C</text>
<text x="141.3" y="141">12</text>
<text x="141.3" y="138.4">13</text>
<text x="141.3" y="143.5">34</text>
<text x="179.4" y="138.4">25</text>
<text x="179.4" y="141">26</text>
<text x="179.4" y="143.5">27</text>
<text x="141.3" y="146">33</text>
<text x="179.4" y="146">18</text>
<text x="163.6" y="155.7" transform="rotate(-90 163.6 155.7)">6</text>
<text x="59.4" y="156.2" transform="rotate(-90 59.4 156.2)">10</text>
<text x="68.1" y="161.3">5</text>
<text x="158.5" y="156.2" transform="rotate(-90 158.5 156.2)">29</text>
<text x="40.3" y="163.8">RESET_RF 2</text>
<text x="50.3" y="166.4">4</text>
<text x="68.1" y="163.8">6</text>
<text x="68.1" y="166.4">7</text>
<text x="50.3" y="168.9">9</text>
<text x="68.1" y="171.4">3</text>
<text x="68.1" y="168.9">8</text>
<text x="10.4" y="185.9">D</text>
<text x="56.9" y="181.1" transform="rotate(-90 56.9 181.1)">1</text>
<text x="59.4" y="181.6" transform="rotate(-90 59.4 181.6)">11</text>
<text x="62" y="181.6" transform="rotate(-90 62 181.6)">12</text>
<text x="285.4" y="185.9">D</text>
<text x="35" y="199.9">1</text>
<text x="85" y="199.9">2</text>
<text x="135" y="199.9">3</text>
<text x="185" y="199.9">4</text>
<text x="235" y="199.9">5</text>
<text x="285" y="199.9">6</text>
</g>
<g font-size="1.8" fill="#008484">
<text x="25.9" y="15.7">J1</text>
<text x="52.7" y="17.9">SW1</text>
<text x="72.2" y="15.6">PWR_FLAG-power</text>
<text x="21" y="18.1">USB_B_Micro</text>
<text x="24.6" y="22.5">VBUS</text>
<text x="50.5" y="20.2">SW_2TO1</text>
<text x="64.4" y="22.4">250mA</text>
<text x="66.3" y="20.1">F1</text>
<text x="100.8" y="21.3">NCP114</text>
<text x="103" y="18.7">U2</text>
<text x="176.2" y="18.9">X6</text>
<text x="176.6" y="21.3">Extender_I2C_1</text>
<text x="27.2" y="27.6">D+</text>
<text x="92.5" y="25">IN</text>
<text x="101.9" y="27.6">OUT</text>
<text x="176.2" y="25.3">X7</text>
<text x="176.6" y="27.6">Extender_I2C_2</text>
<text x="23.5" y="33.5" transform="rotate(-90 23.5 33.5)">Shield</text>
<text x="26" y="33.5" transform="rotate(-90 26 33.5)">GND</text>
<text x="27.7" y="32.6">ID</text>
<text x="92.5" y="30.1">EN</text>
<text x="99.7" y="31" transform="rotate(-90 99.7 31)">GND</text>
<text x="207.9" y="32.7">Extension</text>
<text x="211" y="30.1">X9</text>
<text x="157.1" y="38.7">EXTENDER_IO_1</text>
<text x="157.1" y="36.3">X3</text>
<text x="168.9" y="40.1">120R</text>
<text x="170" y="37.7">R16</text>
<text x="180.3" y="40.1">270R</text>
<text x="181.4" y="37.7">R17</text>
<text x="255" y="36.6">R21</text>
<text x="255.3" y="38.9">4k7</text>
<text x="262.6" y="36.6">R22</text>
<text x="262.9" y="38.9">4k7</text>
<text x="277.6" y="36.6">R23</text>
<text x="277.7" y="38.9">4k7</text>
<text x="14.7" y="46.5">1M</text>
<text x="14.9" y="44.2">R1</text>
<text x="246.1" y="44.3">X10</text>
<text x="246.2" y="46.7">Extension</text>
<text x="38.9" y="48">R11</text>
<text x="38.9" y="50.3">27k</text>
<text x="157.1" y="53.2">X2</text>
<text x="157.1" y="55.5">EXTENDER_IO_2</text>
<text x="190.8" y="59.4">X11</text>
<text x="18.6" y="65.7">VCC</text>
<text x="18.8" y="63.1">VPP</text>
<text x="180.4" y="61.9">EXTENDER_LED_1</text>
<text x="14.6" y="70.7">ICSPDAT</text>
<text x="18.4" y="68.2">GND</text>
<text x="14.6" y="73.3">ICSPCLK</text>
<text x="116.6" y="83.5">R12</text>
<text x="127.8" y="83.5">R13</text>
<text x="213.7" y="82.9">EXTENDER_SPI_1</text>
<text x="220.3" y="80.6">X1</text>
<text x="260" y="83.6">R3</text>
<text x="272.6" y="83.6">R18</text>
<text x="278.8" y="83.6">R2</text>
<text x="116.9" y="85.8">4k7</text>
<text x="127.8" y="85.8">4k7</text>
<text x="166.9" y="87.3">PIC18F46K40_44</text>
<text x="175.4" y="84.8">U4</text>
<text x="257.8" y="85.9">150R</text>
<text x="272.7" y="85.9">150R</text>
<text x="279" y="85.9">150R</text>
<text x="22.4" y="93.7">R14</text>
<text x="35.1" y="93.7">R15</text>
<text x="58.9" y="93.6">MCP2221A</text>
<text x="64.9" y="91.1">U3</text>
<text x="99.8" y="94.9">R4</text>
<text x="144.5" y="93.6">RA0</text>
<text x="159.4" y="92.6" transform="rotate(-90 159.4 92.6)">VDD</text>
<text x="164.5" y="92.6" transform="rotate(-90 164.5 92.6)">VDD</text>
<text x="174.5" y="93.6">RC0</text>
<text x="22.5" y="96.1">270R</text>
<text x="35.2" y="96.1">120R</text>
<text x="65.8" y="99.9">D+</text>
<text x="70.5" y="98.6" transform="rotate(-90 70.5 98.6)">Vdd</text>
<text x="75.6" y="100.1" transform="rotate(-90 75.6 100.1)">VUSB</text>
<text x="99.9" y="97.2">10k</text>
<text x="144.5" y="96.1">RA1</text>
<text x="144.5" y="98.7">RA2</text>
<text x="144.5" y="101.2">RA3</text>
<text x="174.5" y="96.1">RC1</text>
<text x="174.5" y="98.7">RC2</text>
<text x="174.5" y="101.2">RC3</text>
<text x="65.8" y="107.6">SDA</text>
<text x="75.5" y="105">GP0</text>
<text x="75.5" y="107.6">GP1</text>
<text x="144.5" y="103.8">RA4</text>
<text x="144.5" y="106.3">RA5</text>
<text x="174.5" y="103.8">RC4</text>
<text x="174.5" y="106.3">RC5</text>
<text x="65.8" y="110.1">SCL</text>
<text x="75.5" y="110.1">GP2</text>
<text x="75.5" y="112.6">GP3</text>
<text x="144.5" y="111.4">RA7</text>
<text x="144.5" y="108.8">RA6</text>
<text x="174.5" y="111.4">RC7</text>
<text x="174.5" y="108.8">RC6</text>
<text x="229.3" y="112.7">EXTENDER_POWER_1</text>
<text x="229.5" y="110.4">X5</text>
<text x="65.8" y="115.2">URx</text>
<text x="65.8" y="117.7">UTx</text>
<text x="73" y="118.6" transform="rotate(-90 73 118.6)">Vss</text>
<text x="75.5" y="117.7">RST</text>
<text x="144.5" y="116.5">RB0</text>
<text x="144.5" y="119">RB1</text>
<text x="174.5" y="116.5">RD0</text>
<text x="174.5" y="119">RD1</text>
<text x="39.1" y="120.3">R19</text>
<text x="39.4" y="122.6">4k7</text>
<text x="50.3" y="120.3">R20</text>
<text x="50.4" y="122.6">4k7</text>
<text x="144.5" y="121.5">RB2</text>
<text x="144.5" y="124.1">RB3</text>
<text x="174.5" y="121.5">RD2</text>
<text x="174.5" y="124.1">RD3</text>
<text x="229.3" y="124.1">EXTENDER_POWER_2</text>
<text x="229.5" y="121.8">X4</text>
<text x="144.5" y="126.6">RB4</text>
<text x="144.5" y="129.2">RB5</text>
<text x="144.5" y="131.7">RB6/ICSPCLK</text>
<text x="174.5" y="126.6">RD4</text>
<text x="174.5" y="129.2">RD5</text>
<text x="174.5" y="131.7">RD6</text>
<text x="257.8" y="131.6">330R</text>
<text x="260" y="129.3">R6</text>
<text x="272.5" y="129.3">R7</text>
<text x="272.7" y="131.6">330R</text>
<text x="278.8" y="129.3">R8</text>
<text x="279" y="131.6">560R</text>
<text x="144.5" y="134.2">RB7/ICSPDAT</text>
<text x="174.5" y="134.2">RD7</text>
<text x="144.5" y="141.9">NC</text>
<text x="144.5" y="139.3">NC</text>
<text x="174.6" y="139.3">RE0</text>
<text x="174.6" y="141.9">RE1</text>
<text x="144.5" y="146.9">NC</text>
<text x="144.5" y="144.4">NC</text>
<text x="165" y="146.9">RE3/VPP/MCLR</text>
<text x="174.6" y="144.4">RE2</text>
<text x="44.8" y="155.9">MRF89XAM8A</text>
<text x="52.2" y="153.3">U1</text>
<text x="72.4" y="153.1">4k7</text>
<text x="73.3" y="150.8">R9</text>
<text x="83.3" y="150.8">R10</text>
<text x="83.4" y="153.1">4k7</text>
<text x="159.4" y="152.9" transform="rotate(-90 159.4 152.9)">VSS</text>
<text x="164.5" y="152.9" transform="rotate(-90 164.5 152.9)">VSS</text>
<text x="60.3" y="160.4" transform="rotate(-90 60.3 160.4)">VIN</text>
<text x="53.1" y="164.7">RESET</text>
<text x="53.1" y="167.3">IRQ0</text>
<text x="62.5" y="167.3">SDO</text>
<text x="62.6" y="164.7">SCK</text>
<text x="63.3" y="162.2">SDI</text>
<text x="53.1" y="169.8">IRQ1</text>
<text x="58.9" y="169.8">CSDATA</text>
<text x="59.9" y="172.3">CSCON</text>
<text x="28" y="178.5">4k7</text>
<text x="28.8" y="176.2">R5</text>
<text x="57.8" y="178.3" transform="rotate(-90 57.8 178.3)">GND</text>
<text x="60.3" y="178.3" transform="rotate(-90 60.3 178.3)">GND</text>
<text x="62.9" y="178.3" transform="rotate(-90 62.9 178.3)">GND</text>
</g>
<g font-size="1.8">
<text x="165.2" y="17.8">SDA</text>
<text x="34.3" y="21.6">VBus</text>
<text x="165.4" y="20.3">SCL</text>
<text x="34.3" y="26.7">D+</text>
<text x="73.7" y="24.1">5V</text>
<text x="110.5" y="26.7">3V3</text>
<text x="133.3" y="24.1">SDA</text>
<text x="133.3" y="26.7">SCL</text>
<text x="165.2" y="24.1">SDA</text>
<text x="165.4" y="26.7">SCL</text>
<text x="91.4" y="35.6">GND</text>
<text x="147.6" y="31.7">D0</text>
<text x="147.6" y="34.3">D1</text>
<text x="236.5" y="34.3">D0</text>
<text x="147.6" y="36.8">D2</text>
<text x="147.6" y="39.4">D3</text>
<text x="147.6" y="41.9">D4</text>
<text x="203.3" y="39.4">SDA</text>
<text x="203.5" y="41.9">SCL</text>
<text x="236.5" y="36.8">D1</text>
<text x="236.5" y="39.4">D2</text>
<text x="236.5" y="41.9">D3</text>
<text x="147.6" y="44.4">D5</text>
<text x="198.5" y="47">DAC_OUT</text>
<text x="202.1" y="44.4">CLKR</text>
<text x="236.5" y="44.4">D4</text>
<text x="236.5" y="47">D5</text>
<text x="146" y="48.3">INT0</text>
<text x="146" y="50.8">INT1</text>
<text x="146" y="53.3">INT2</text>
<text x="234.9" y="52.1">INT1</text>
<text x="234.9" y="49.5">INT0</text>
<text x="141.3" y="55.9">DAC_OUT</text>
<text x="145" y="58.4">CLKR</text>
<text x="234.9" y="54.6">INT2</text>
<text x="29.2" y="64.8">ICSP_VCC</text>
<text x="29.2" y="62.2">MCLR</text>
<text x="29.2" y="69.8">ICSPDAT</text>
<text x="29.2" y="67.3">GND</text>
<text x="29.2" y="72.4">ICSPCLK</text>
<text x="212.6" y="87.6">MOSI</text>
<text x="213.4" y="85.1">SCK</text>
<text x="137.4" y="92.7">D2</text>
<text x="137.4" y="95.2">D3</text>
<text x="182.9" y="92.7">RESET_USB</text>
<text x="182.9" y="95.2">RESET_RF</text>
<text x="212.6" y="90.2">MISO</text>
<text x="254" y="95.2">LED0</text>
<text x="131.1" y="97.8">DAC_OUT</text>
<text x="137.4" y="100.3">D4</text>
<text x="182.9" y="100.3">SSPND</text>
<text x="182.9" y="97.8">USB_IOC</text>
<text x="254" y="97.8">LED1</text>
<text x="254" y="100.3">LED2</text>
<text x="85.1" y="104.1">SSPND</text>
<text x="85.1" y="106.7">USB_IOC</text>
<text x="135.9" y="105.4">INT0</text>
<text x="135.9" y="107.9">INT1</text>
<text x="137.4" y="102.9">D5</text>
<text x="182.9" y="102.9">IRQ0</text>
<text x="182.9" y="105.4">IRQ1</text>
<text x="182.9" y="107.9">D0</text>
<text x="220.1" y="107.9">5V</text>
<text x="85.1" y="109.2">USBCFG</text>
<text x="135.9" y="110.5">INT2</text>
<text x="182.9" y="110.5">D1</text>
<text x="218.3" y="113">GND</text>
<text x="219.1" y="110.5">3V3</text>
<text x="85.1" y="116.8">RESET_USB</text>
<text x="137.4" y="115.6">Rx</text>
<text x="137.6" y="118.1">Tx</text>
<text x="182.9" y="118.1">MISO</text>
<text x="182.9" y="115.6">SCK</text>
<text x="220.1" y="119.4">5V</text>
<text x="134.8" y="125.7">CLKR</text>
<text x="136" y="123.2">SDA</text>
<text x="136.2" y="120.6">SCL</text>
<text x="182.9" y="120.6">MOSI</text>
<text x="182.9" y="125.7">CSCON</text>
<text x="182.9" y="123.2">CSDAT</text>
<text x="218.3" y="124.5">GND</text>
<text x="219.1" y="121.9">3V3</text>
<text x="131.9" y="130.8">ICSPCLK</text>
<text x="132.2" y="128.3">USBCFG</text>
<text x="182.9" y="128.3">LED0</text>
<text x="182.9" y="130.8">LED1</text>
<text x="131.9" y="133.3">ICSPDAT</text>
<text x="182.9" y="133.3">LED2</text>
<text x="182.9" y="138.4">LEDRGB_B</text>
<text x="182.9" y="141">LEDRGB_G</text>
<text x="182.9" y="143.5">LEDRGB_R</text>
<text x="254" y="138.4">LEDRGB_B</text>
<text x="254" y="141">LEDRGB_G</text>
<text x="254" y="143.5">LEDRGB_R</text>
<text x="182.9" y="146">MCLR</text>
<text x="71.1" y="161.3">MOSI</text>
<text x="45.4" y="166.4">IRQ0</text>
<text x="71.1" y="166.4">MISO</text>
<text x="71.1" y="163.8">SCK</text>
<text x="45.4" y="168.9">IRQ1</text>
<text x="71.1" y="171.4">CSCON</text>
<text x="71.1" y="168.9">CSDAT</text>
<text x="78.4" y="184.1">IRQ1</text>
<text x="73.3" y="189.2">RESET_RF</text>
<text x="78.4" y="186.7">IRQ0</text>
</g>
<g font-size="1.8" fill="#0000c2">
<text x="218.4" y="29.2">40mm separation</text>
<text x="213.4" y="35.6">5V</text>
<text x="213.4" y="38.1">3V3</text>
<text x="213.4" y="40.6">SDA</text>
<text x="213.4" y="43.2">SCL</text>
<text x="213.4" y="45.7">CLKR</text>
<text x="213.4" y="50.8">LED0</text>
<text x="213.4" y="48.3">DAC_OUT</text>
<text x="213.4" y="53.3">LED1</text>
<text x="213.4" y="55.9">GND</text>
</g>
<g font-size="1.6" fill="#008484">
<text x="76.9" y="19.4">5V</text>
<text x="114.6" y="22">3V3</text>
<text x="201.3" y="29.6">3V3</text>
<text x="205.2" y="29.6">5V</text>
<text x="259.4" y="25.8">3V3</text>
<text x="173.9" y="30.1">3V3</text>
<text x="185.3" y="30.1">3V3</text>
<text x="35.9" y="39.7">3V3</text>
<text x="71.4" y="76.6">3V3</text>
<text x="124.8" y="72.8">3V3</text>
<text x="166.7" y="72.8">3V3</text>
<text x="263.2" y="75.3">3V3</text>
<text x="269.5" y="75.3">3V3</text>
<text x="275.9" y="75.3">3V3</text>
<text x="19.8" y="82.9">5V</text>
<text x="32.1" y="82.9">3V3</text>
<text x="96.8" y="85.5">3V3</text>
<text x="214" y="99.4">3V3</text>
<text x="217.9" y="99.4">5V</text>
<text x="270" y="103.2">5V</text>
<text x="58.7" y="143.9">3V3</text>
<text x="76.5" y="138.8">3V3</text>
<text x="32.1" y="150.2">3V3</text>
</g>
</svg>
